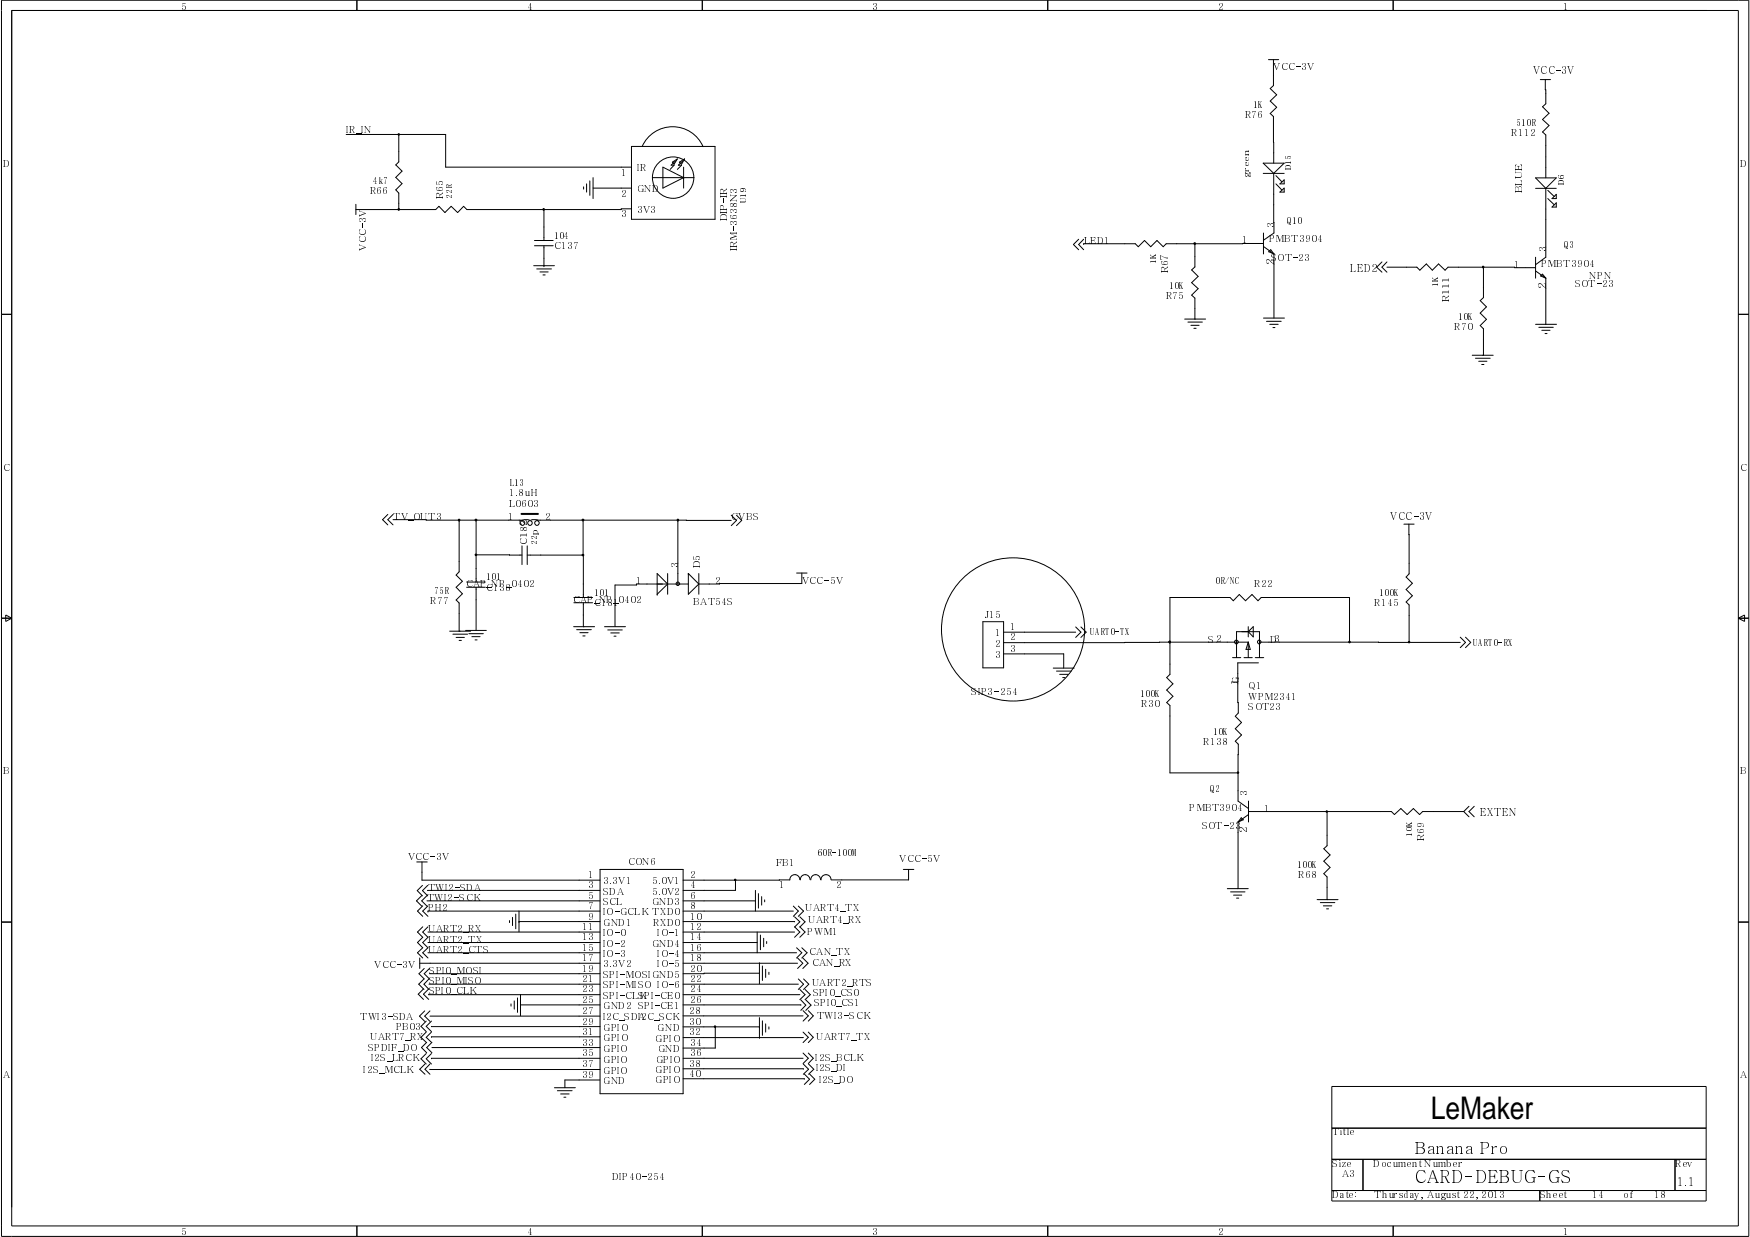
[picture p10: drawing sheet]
<svg xmlns="http://www.w3.org/2000/svg" width="297mm" height="210mm" viewBox="0 0 297 210" stroke-linecap="round" stroke-linejoin="round" font-family="sans-serif">
<g fill="none" stroke="#000" stroke-width=".17">
<path d="M.3 0h296.5v209.8h-296.5zM2 1.8h293.1v206.2h-293.1zM60.6 0v1.8M119.2 0v1.8M177.8 0v1.8M215.3 10.1h1.7M216.2 10.1v4.4l-.6 .5 1.1 1.1-1.1 1 1.1 1.1-1.1 1.1 .6 .5v7.9M236.5 0v1.8M261.4 13.5h1.8M262.3 13.5l.1 4.1-.6 .5 1.1 1.1-1.1 1.1 1.1 1-1.1 1.1 .6 .5v7.3M58.8 22.8h16.8v5.6h31.6M60.4 34.7v1.7"/>
<path d="M67.6 35.4l.2 .1-.1 .2zM67.6 22.7h.2v.2h-.2zM67.7 22.8v4.7l-.5 .5 1 1-1 1.1 1 1.1-1 1 .5 .6v2.8M92.2 35.4l.2 .1-.1 .2zM92.3 35.6v5.2M99.1 31.7v.4M99.6 31.2v1.4M100.1 30.7v2.4M100.7 31.9h6.5M100.7 30.1v3.6M107.2 24.8h14.2v12.4h-14.2zM107.2 35.4h-1.8v.2h-26.2l-.5-.6-1 1.1-1.1-1.1-1.1 1.1-1-1.1-.5 .6h-13.6"/>
<path d="M109 24.8a5.6 5.6 0 0 1 5.2-3.3 5.6 5.6 0 0 1 5.1 3.4M110.7 30.1h7.1M112.5 28.4l3.5 1.7-3.5 1.8zM114.1 27.5l.9-.5-.6 .9zM114.6 27.3l-.7 .7h.5l-.7 .7M115.3 27.5l.9-.5-.5 .9zM115.9 27.3l-.8 .7h.6l-.7 .7M116 30.1h.1M116 28.4v3.5M214.4 27.7h3.6l-1.8 1.7zM214.4 29.4h3.6M214.5 39.5v3.6"/>
<path d="M216.2 29.4v10.1l-1.7 1.3M216.6 29.8l1 1.1M216.6 31.2l1 1.1M217.3 31.2l.7-.7v.7zM217.3 32.6l.7-.7v.7zM260.6 30.2h3.6l-1.8 1.8zM260.6 32h3.6M262.4 32v11.6l-1.8 1.3M262.7 32.3l1.1 1.1M262.7 33.7l1.1 1.1M264.2 33v.7h-.8zM264.2 34.4v.7h-.8z"/>
<path d="M.3 53.3h1.7M90.6 45.1h3.5M90.7 40.8h3.2M90.7 41.7h3.2M91.1 45.6h2.5M91.6 46.1h1.4M92.2 46.7h.3M92.3 45.1h.1M92.3 41.7v3.4M183.1 40.6l-.9 .9 .9 .9M183.9 40.6l-.8 .9 .8 .9M201.1 54.1h3.5"/>
<path d="M201.6 54.7h2.5M202.1 55.2h1.4M202.6 55.7h.4M202.7 41.2l.2 .1-.1 .1zM202.8 41.4h.1M202.8 41.4v3.9l-.5 .5 1.1 1.1-1.1 1.1 1.1 1-1.1 1.1 .5 .5v3.5M214.5 41.8l1.7 1.3M214.5 41.3l-16.6 .1-.5 .5-1-1.1-1.1 1.1-1-1.1-1.1 1.1-.5-.5h-8.8v.1M214.5 54h3.5M215 54.5h2.5M215.3 42.7l.4-.3 .5 .7zM215.5 55h1.5"/>
<path d="M216.1 55.6h.3M216.2 43.1v10.9M234.6 44.4l-.9 .9 .9 .9M235.4 45.3h5.1l.5 .5 1.1-1 1 1 1.1-1 1.1 1 .5-.5 14.8 .1M235.4 44.4l-.8 .9 .8 .9M251.7 45.2l.2 .1-.1 .2zM251.8 45.3h.1M251.8 45.3v5.2l-.6 .5 1.1 1.1-1.1 1 1.1 1.1-1.1 1 .6 .6v4.5M260.6 46l1.8 1.2M260.6 43.6v3.6M260.6 55h3.6M261.2 55.5h2.4"/>
<path d="M261.5 46.8l.3-.3 .6 .7zM261.7 56h1.4M262.3 56.6h.3M262.4 47.2v7.8M295.1 53.3h1.7M249.9 60.3h3.5M250.4 60.8h2.5M251 61.3h1.4M251.5 61.8h.4M65.8 87.3l-.9 .9 .9 .9M66.7 88.2l23.2 .1M66.7 87.3l-.9 .9 .9 .9"/>
<path d="M77.8 88.1l.3 .1-.2 .2zM77.9 88.3h.1M77.9 88.3v8.7l-.5 .6 1.1 1-1.1 1.1 1.1 1.1-1.1 1 .5 .5v4.8M79.2 98.8h3.2M79.2 99.7h3.2M80.7 88.1h.2v.2h-.2zM80.7 94.1h.2l-.1 .2zM80.8 88.3v10.5M80.8 99.7v7.3M80.8 94.1l7.8 .1M88.6 92.6v3.2M89.5 94.2h9.5v7.2"/>
<path d="M89.5 92.6v3.2M90.1 88.3h1.2M91.1 88.3h33M98.8 88.1h.2v.2h-.2zM98.8 94.1l.3 .1-.2 .1zM99 88.3v5.9M111.5 97.3l1.8 1.8-1.8 1.7zM113.3 97.3v3.5M115 88.1l.2 .1-.1 .2zM115.1 88.3h.1M115.1 88.3v10.8M116.8 97.3h.1"/>
<path d="M116.8 99.1h-8.8v.2h-3.6v7M116.8 97.3v3.5l1.8-1.7M116.8 97.3l1.8 1.8M118.6 97.3v3.5M124.1 87.4l.9 .9-.9 .9M125 87.4l.9 .9-.9 .9M135.2 97.2h1.8M136.1 97.2v1.8l-17.5 .1M238.3 88.9h1.7M239.1 88.9l.1 8.5-.5 .5 1 1.1-1 1 1 1.1-1 1.1 .5 .5v6.3M239.1 90.7h.1M.3 104.9h1.7"/>
<path d="M1 104.4l1 .5-1 .6zM76.3 107.1h3.6M76.9 107.6h2.5M77.4 108.2h1.4M77.9 108.7h.4M79 107h3.5M79.6 107.5h2.4M80.1 108h1.4M80.6 108.6h.4M97.4 106.3h3.5M97.4 101.4h3.2M97.4 102.3h3.2"/>
<path d="M97.9 106.8h2.5M98.4 107.4h1.4M98.9 107.9h.4M99 102.3v4M102.6 106.3h3.6M103.2 106.9h2.4M103.7 107.4h1.4M104.2 107.9h.4M111.5 100.8h.1M166.8 105.5h3.5v7.8h-3.5zM170.3 107.3h12.3M170.3 111h10.2v2.4"/>
<path d="M178.8 113.4h3.5M179.3 113.9h2.5M179.9 114.4h1.4M180.4 115h.4M182.6 106.4l.9 .9-.9 .9M183.5 106.4l.9 .9-.9 .9M198.4 108.8l.3 .1-.2 .2zM198.6 109h.1M209.2 111.6h1.4M209.9 111.6v-4.4h3.9v4.4M211.2 111.6h1.4M211.9 109l-41.6 .1"/>
<path d="M211.9 106.3v1.8M211.9 109v2.6M211.9 109l.3 1.2h-.7zM212.7 106.3v1.8l-.8-.9zM213.1 111.6h1.4M213.6 112.5h-3.5l.1 8.5-.5 .5 1 1.1-1 1.1 1 1-1 1.1 .5 .5-.1 9.6 1.8 1.3M213.8 109h34.1M229 108.8l.2 .1-.1 .2zM229.1 109v-7.6h-15l-.6 .5-1-1-1.1 1-1-1-1.1 1-.5-.5h-10.2v13l-.6 .6 1.1 1-1.1 1.1 1.1 1.1-1.1 1 .6 .5v11.4h11.5M239.1 108.9h.2v.1h-.2zM247.9 108.1l.8 .9-.8 .9M248.7 108.1l.9 .9-.9 .9"/>
<path d="M295.1 104.9h1.7M295.1 104.9l1-.5v1.1zM210 131h.2v.2h-.2zM210.1 139.5v11.3M210.7 138.8l.3 .3-.9 .4zM211.9 138.2l-1.8 1.3M211.9 135.9v3.6M211.9 137.7h24.3l.5 .5 1.1-1 1 1 1.1-1 1.1 1 .5-.5h7M225.1 137.6h.2v.2h-.2zM225.3 137.7v5.8l-.6 .5 1.1 1.1-1.1 1 1.1 1.1-1.1 1.1 .6 .5v3.9M248.5 137.7l.8 .9M249.3 136.8l-.8 .9"/>
<path d="M250.2 136.8l-.9 .9 .9 .9M.3 156.5h1.7M70.7 146.3h1.8M71.6 152l-.9 .9 .9 .9M71.6 146.3v3.1h30.3M71.7 150.2l-.9 .9 .9 .9M71.8 153.7l-.9 .9 .9 .9M71.8 157.3l-.9 .9 .9 .8-.9 .9 .9 .9-.9 .9 .9 .9M72.5 152.9h29.4M72.5 152l-.9 .9 .9 .9M72.6 150.2l-.9 .9 .9 .9M72.6 154.6h.1"/>
<path d="M72.6 154.6h29.3M72.6 158.2h29.3M72.6 159.9h29.3M72.6 153.7l-.8 .9 .8 .9M72.6 157.3l-.8 .9 .8 .8-.8 .9 .8 .9-.8 .9 .8 .9M86.5 156.2v.3M87 155.7v1.4M87.5 155.1v2.5M88.1 156.4h.1M88.1 156.4h13.8M88.1 154.6v3.5M101.9 147.5h14v38.1h-14z"/>
<path d="M101.9 151.1h-29.3M115.9 152.9h12.3M115.9 154.6h18.8M115.9 156.4h19M115.9 158.2h19M115.9 159.9h12.6M124.7 149.2h.2v.2h-.2zM124.8 149.4v1.7h-8.9M128.2 151.1v3.5M128.5 158.2v3.5M128.7 151.6v2.5M129.1 158.7v2.5"/>
<path d="M129.3 152.1v1.5M129.6 159.2v1.5M129.8 152.7v.3M130.1 159.8v.3M134.7 153.8l.8 .8-.8 .9M134.9 155.6l.9 .8-.9 .9M134.9 157.3l.9 .9-.9 .8M135.5 153.8l.9 .8-.9 .9M135.8 149.3a.85 .85 0 0 0-.9-.9 .85 .85 0 0 0-.8 .9l-18.2 .1M135.8 155.6l.8 .8-.8 .9M135.8 157.3l.8 .9-.8 .8M137.5 149.3a.83 .83 0 0 0-.9-.9 .83 .83 0 0 0-.8 .9"/>
<path d="M139.3 149.3a.83 .83 0 0 0-.9-.9 .83 .83 0 0 0-.8 .9M141.1 149.3a.85 .85 0 0 0-.9-.9 .85 .85 0 0 0-.8 .9M153.3 147.5h1.8M154.2 147.5v1.8h-13.1M208.3 150.8h3.6M208.9 151.3h2.4M209.4 151.9h1.4M209.9 152.4h.4M223.6 152.7h3.5M224.1 153.2h2.5M224.6 153.7h1.5M225.2 154.2h.3"/>
<path d="M295.1 156.5h1.7M71.2 163.4h30.7M71.2 162.6v1.7M71.9 167.8l-.9 .9 .9 .9M72 166.1l-.9 .9 .9 .9M72 164.3l-.9 .9 .9 .9M72.1 171.5l-.9 .9 .9 .9M72.3 173.3l-.8 .9 .8 .8M72.3 175.1l-.8 .9 .8 .9M72.3 178.8l-.8 .9 .8 .9M72.4 176.9l-.9 .9 .9 .8M72.6 161.7h29.3"/>
<path d="M72.8 168.7l29.1 .1M72.8 167.8l-.9 .9 .9 .9M72.8 167h29.1M72.8 166.1l-.8 .9 .8 .9M72.9 164.3l-.9 .9 .9 .9M72.9 165.2h29M73 172.4h28.9M73 171.5l-.9 .9 .9 .9M73.2 174.2h28.7M73.2 173.3l-.9 .9 .9 .8M73.2 175.1l-.9 .9 .9 .9M73.2 178.8l-.9 .9 .9 .9"/>
<path d="M73.3 177.8h28.6M73.3 176.9l-.9 .9 .9 .8M86.7 170.3v.4M87.3 169.8v1.4M87.8 169.3v2.5M88.3 170.5h13.6M88.3 168.8v3.5M101.9 175.9l-28.7 .1M101.9 179.6l-28.7 .1M115.9 161.7h19.3M115.9 163.4h19.5M115.9 167h19.6"/>
<path d="M115.9 168.8h19.9M115.9 170.5l20 .1M115.9 179.6h20.4M115.9 172.4h20.4M115.9 174.2h13M121.3 174.1h.1v.2h-.1zM121.4 174.2h.1M121.4 174.2v3.6h-5.5M128.9 165.1l-13 .1M128.9 163.4v3.5M128.9 172.7v3.5M129.4 163.9v2.5"/>
<path d="M129.4 173.2v2.5M130 164.5v1.4M130 173.7v1.4M130.5 165v.4M130.5 174.2v.4M135.2 160.8l.9 .9-.9 .9M135.4 162.6l.9 .8-.9 .9M135.5 166.1l.9 .9-.9 .9M135.8 167.9l.8 .9-.8 .8M135.9 169.7l.9 .9-.9 .8M136.1 160.8l.9 .9-.9 .9M136.3 162.6l.9 .8-.9 .9"/>
<path d="M136.3 176l-20.4 .1M136.3 171.5l.9 .9-.9 .9M136.3 175.1l.9 .9-.9 .9M136.3 178.7l.9 .9-.9 .9M136.4 166.1l.9 .9-.9 .9M136.6 167.9l.9 .9-.9 .8M136.8 169.7l.9 .9-.9 .8M137.2 171.5l.8 .9-.8 .9M137.2 175.1l.8 .9-.8 .9M137.2 178.7l.8 .9-.8 .9M72.1 180.6l-.9 .8 .9 .9M73 181.4l28.9 .1"/>
<path d="M73 180.6l-.9 .8 .9 .9M94.1 184.6h3.6M94.6 185.1h2.5M95.2 185.6h1.4M95.7 186.2h.4M101.8 183.3h-5.9v1.3M115.9 181.4h20.5M115.9 183l20.6 .1M136.4 180.6l.8 .8-.8 .9M136.5 182.2l.9 .9-.9 .9M137.2 180.6l.9 .8-.9 .9M137.4 182.2l.9 .9-.9 .9"/>
<path d="M226.1 184.4h63.5v19.4h-63.5zM226.1 191.4h63.5M226.1 196.7h63.5M231.3 196.7v5.3M284.3 196.7v5.3M60.6 208v1.8M119.2 208v1.8M177.8 208v1.8M226.1 202h63.5M236.5 208v1.8M261.4 202v1.8"/>
<circle cx="114.3" cy="30.1" r="3.5"/>
<circle cx="88.7" cy="88.7" r=".39"/>
<circle cx="89.9" cy="88.7" r=".39"/>
<circle cx="91.1" cy="88.7" r=".39"/>
<circle cx="115.1" cy="99.1" r=".3"/>
<circle cx="172" cy="106.8" r="12.2"/>
<circle cx="209.9" cy="108.9" r=".32"/>
<circle cx="213.7" cy="108.9" r=".31"/>
</g>
<path d="M88.5 87.2h2.8" fill="none" stroke="#000" stroke-width=".34"/>
<g fill="#000">
<path d="M67.6 35.4l.2 .1-.1 .2z" fill-rule="evenodd"/>
<path d="M67.6 22.7h.2v.2h-.2z" fill-rule="evenodd"/>
<path d="M92.2 35.4l.2 .1-.1 .2z" fill-rule="evenodd"/>
<path d="M202.7 41.2l.2 .1-.1 .1z" fill-rule="evenodd"/>
<path d="M251.7 45.2l.2 .1-.1 .2z" fill-rule="evenodd"/>
<path d="M77.8 88.1l.3 .1-.2 .2z" fill-rule="evenodd"/>
<path d="M80.7 88.1h.2v.2h-.2z" fill-rule="evenodd"/>
<path d="M80.7 94.1h.2l-.1 .2z" fill-rule="evenodd"/>
<path d="M98.8 88.1h.2v.2h-.2z" fill-rule="evenodd"/>
<path d="M98.8 94.1l.3 .1-.2 .1z" fill-rule="evenodd"/>
<path d="M115 88.1l.2 .1-.1 .2z" fill-rule="evenodd"/>
<path d="M198.4 108.8l.3 .1-.2 .2z" fill-rule="evenodd"/>
<path d="M198.4 108.8l.3 .1-.2 .2z" fill-rule="evenodd"/>
<path d="M229 108.8l.2 .1-.1 .2z" fill-rule="evenodd"/>
<path d="M239.1 108.9h.2v.1h-.2z" fill-rule="evenodd"/>
<path d="M210 131h.2v.2h-.2z" fill-rule="evenodd"/>
<path d="M225.1 137.6h.2v.2h-.2z" fill-rule="evenodd"/>
<path d="M124.7 149.2h.2v.2h-.2z" fill-rule="evenodd"/>
<path d="M121.3 174.1h.1v.2h-.1z" fill-rule="evenodd"/>
</g>
<text font-size="5.3" x="242.9" y="189.8">LeMaker</text>
<g font-size="2.9">
<text x="240.2" y="195.8">Banana Pro</text>
<text x="240.2" y="200.8">CARD-DEBUG-GS</text>
</g>
<text font-size="2.2" x="284.5" y="201.3">1.1</text>
<g font-size="1.7">
<text x="30.8" y="1.7">5</text>
<text x="89.4" y="1.7">4</text>
<text x="148" y="1.7">3</text>
<text x="206.7" y="1.7">2</text>
<text x="265.3" y="1.7">1</text>
<text x="216.2" y="11.9">VCC-3V</text>
<text x="260.1" y="12.5">VCC-3V</text>
<text x="58.8" y="22.6">IR_IN</text>
<text x="211.2" y="20">R76</text>
<text x="212.7" y="18.2">1K</text>
<text x="256.5" y="23.1">R112</text>
<text x="257.3" y="21.3">510R</text>
<text x=".5" y="28.3">D</text>
<text x="105.3" y="29.8">1</text>
<text x="108.1" y="29.1">IR</text>
<text x="212.1" y="29.2">r</text>
<text x="212.1" y="28.4">e</text>
<text x="212.1" y="27.4">e</text>
<text x="212.1" y="26.5">n</text>
<text x="219.4" y="28.9">D</text>
<text x="219.4" y="28.1">1</text>
<text x="219.4" y="27.2">5</text>
<text x="258.3" y="29.1">E</text>
<text x="295.3" y="28.3">D</text>
<text x="62.7" y="33">R66</text>
<text x="63.4" y="31.2">4k7</text>
<text x="75.2" y="33.8">R2</text>
<text x="75.2" y="32.6">62</text>
<text x="75.2" y="31.6">5</text>
<text x="77" y="32.1">R</text>
<text x="105.3" y="33.4">2</text>
<text x="108.1" y="32.6">GND</text>
<text x="123.3" y="35.8">P</text>
<text x="123.3" y="34.7">-N</text>
<text x="123.3" y="33.6">I</text>
<text x="123.3" y="33.1">R39</text>
<text x="125.1" y="35.3">8</text>
<text x="126.8" y="34.5">U</text>
<text x="126.8" y="33.6">1</text>
<text x="212.1" y="30.1">g</text>
<text x="258.3" y="32.7">B</text>
<text x="258.3" y="31.5">L</text>
<text x="258.3" y="30.4">U</text>
<text x="265.6" y="31.4">D</text>
<text x="265.6" y="30.6">6</text>
<text x="62.2" y="41.3">C</text>
<text x="62.2" y="40.1">C</text>
<text x="62.2" y="38.9">-</text>
<text x="62.2" y="37.8">3</text>
<text x="62.2" y="36.8">V</text>
<text x="94.1" y="40.5">104</text>
<text x="105.3" y="36.9">3</text>
<text x="108.1" y="36.2">3V3</text>
<text x="123.3" y="37.5">D6</text>
<text x="123.3" y="36.3">I3</text>
<text x="125.1" y="40.9">M</text>
<text x="125.1" y="39.4">-</text>
<text x="125.1" y="38.3">3</text>
<text x="183.9" y="41.5">LED1</text>
<text x="210.8" y="41.3">1</text>
<text x="215.4" y="41.1">PMBT3904</text>
<text x="216.2" y="38.7">3</text>
<text x="218.5" y="37.9">Q10</text>
<text x="62.2" y="42.5">V</text>
<text x="94.1" y="42.2">C137</text>
<text x="125.1" y="42.6">I</text>
<text x="125.1" y="42">R</text>
<text x="196.4" y="44.8">16</text>
<text x="196.4" y="43.9">K7</text>
<text x="198.2" y="46.3">R</text>
<text x="215.8" y="44.3">SOT-23</text>
<text x="216.2" y="45">2</text>
<text x="229.1" y="46.1">LED2</text>
<text x="244.2" y="47.9">K1</text>
<text x="257" y="45.4">1</text>
<text x="261.5" y="45.3">PMBT3904</text>
<text x="262.4" y="42.8">3</text>
<text x="265.5" y="42.1">Q3</text>
<text x="269.8" y="47.3">NPN</text>
<text x="197.9" y="50.8">R75</text>
<text x="198.5" y="49">10K</text>
<text x="244.2" y="48.8">11</text>
<text x="246" y="51.3">R</text>
<text x="246" y="50.1">1</text>
<text x="262.4" y="49.1">2</text>
<text x="267.3" y="48.6">SOT-23</text>
<text x="246.8" y="56">R70</text>
<text x="247.5" y="54.2">10K</text>
<text x=".5" y="79.8">C</text>
<text x="86.4" y="82.5">L13</text>
<text x="295.4" y="79.8">C</text>
<text x="66.7" y="88.2">TV_OUT3</text>
<text x="86.2" y="88.3">1</text>
<text x="86.4" y="86">L0603</text>
<text x="86.4" y="84.2">1.8uH</text>
<text x="89.5" y="89.2">2</text>
<text x="92.5" y="88.3">2</text>
<text x="124.1" y="88.3">CVBS</text>
<text x="236" y="88.2">VCC-3V</text>
<text x="89.5" y="92.4">C2</text>
<text x="89.5" y="91.2">12</text>
<text x="89.5" y="90.2">8</text>
<text x="91.3" y="90.7">p</text>
<text x="118.8" y="95.2">5</text>
<text x="73.6" y="100.8">75R</text>
<text x="79" y="99.7">CAP_NP_0402</text>
<text x="82.5" y="100.2">C138</text>
<text x="82.5" y="98.4">101</text>
<text x="100.8" y="101">101</text>
<text x="107.9" y="99.1">1</text>
<text x="115.1" y="96.4">3</text>
<text x="118.8" y="96.4">D</text>
<text x="121.3" y="99.1">2</text>
<text x="136.1" y="99">VCC-5V</text>
<text x="206.2" y="99.1">0R/NC</text>
<text x="212.8" y="99.6">R22</text>
<text x="234" y="101.1">100K</text>
<text x="73" y="102.5">R77</text>
<text x="97.2" y="102.3">CAP_NP_0402</text>
<text x="100.8" y="102.8">C181</text>
<text x="117.7" y="102.7">BAT54S</text>
<text x="167.2" y="104.8">J15</text>
<text x="168.8" y="108">1</text>
<text x="171.4" y="106.9">1</text>
<text x="185" y="107.7">UART0-TX</text>
<text x="233.2" y="102.9">R145</text>
<text x="168.8" y="109.8">2</text>
<text x="168.8" y="111.7">3</text>
<text x="171.4" y="108.7">2</text>
<text x="171.4" y="110.6">3</text>
<text x="205" y="109.2">S 2</text>
<text x="215.6" y="109.2">D3</text>
<text x="250" y="109.6">UART0-RX</text>
<text x="164.9" y="117.9">SIP3-254</text>
<text x="193.4" y="118.2">100K</text>
<text x="193.6" y="119.9">R30</text>
<text x="210.1" y="116.2">1</text>
<text x="210.3" y="116">G</text>
<text x="211.9" y="116.9">Q1</text>
<text x="211.9" y="118.7">WPM2341</text>
<text x="205.9" y="124.7">10K</text>
<text x="211.9" y="120.5">SOT23</text>
<text x=".5" y="131.4">B</text>
<text x="204.3" y="126.5">R138</text>
<text x="295.4" y="131.4">B</text>
<text x="201.8" y="137.5">PMBT3904</text>
<text x="205.4" y="134.3">Q2</text>
<text x="211.6" y="135">3</text>
<text x="214.6" y="137.7">1</text>
<text x="204" y="140.7">SOT-23</text>
<text x="211.6" y="141.4">2</text>
<text x="239.9" y="142">1</text>
<text x="239.9" y="141.2">06</text>
<text x="239.9" y="140.3">K9</text>
<text x="241.7" y="142.7">R</text>
<text x="251.2" y="138.4">EXTEN</text>
<text x="69.2" y="145.9">VCC-3V</text>
<text x="99.8" y="149">1</text>
<text x="106.5" y="146.9">CON6</text>
<text x="117" y="149">2</text>
<text x="131.7" y="146.9">FB1</text>
<text x="138.6" y="145.3">60R-100M</text>
<text x="152.6" y="146.3">VCC-5V</text>
<text x="220.1" y="147.2">100K</text>
<text x="220.3" y="149">R68</text>
<text x="72.5" y="152.9">TWI2-SCK</text>
<text x="72.6" y="151.1">TWI2-SDA</text>
<text x="72.6" y="154.6">PH2</text>
<text x="99.8" y="150.7">3</text>
<text x="99.8" y="152.5">5</text>
<text x="99.8" y="154.3">7</text>
<text x="102.4" y="150.1">3.3V1</text>
<text x="102.4" y="151.8">SDA</text>
<text x="102.4" y="153.6">SCL</text>
<text x="102.4" y="155.3">IO-GCLK TXD0</text>
<text x="110.6" y="150.1">5.0V1</text>
<text x="110.6" y="151.8">5.0V2</text>
<text x="110.6" y="153.6">GND3</text>
<text x="117" y="150.7">4</text>
<text x="117" y="152.5">6</text>
<text x="117" y="154.3">8</text>
<text x="132.2" y="150.7">1</text>
<text x="136.6" y="154.6">UART4_TX</text>
<text x="142" y="150.7">2</text>
<text x="72.6" y="158.2">UART2_RX</text>
<text x="72.6" y="159.9">UART2_TX</text>
<text x="72.6" y="161.7">UART2_CTS</text>
<text x="98.8" y="157.8">11</text>
<text x="98.8" y="159.6">13</text>
<text x="98.8" y="161.3">15</text>
<text x="99.8" y="156">9</text>
<text x="102.4" y="157.1">GND1</text>
<text x="102.4" y="158.9">IO-0</text>
<text x="102.4" y="160.7">IO-2</text>
<text x="110.6" y="160.7">GND4</text>
<text x="110.9" y="157.1">RXD0</text>
<text x="111.6" y="158.9">IO-1</text>
<text x="117" y="156">10</text>
<text x="117" y="157.8">12</text>
<text x="117" y="159.6">14</text>
<text x="117" y="161.3">16</text>
<text x="137" y="158.7">PWM1</text>
<text x="137.1" y="156.6">UART4_RX</text>
<text x="137.4" y="162">CAN_TX</text>
<text x="63.5" y="164.3">VCC-3V</text>
<text x="72.8" y="167">SPI0_MISO</text>
<text x="72.9" y="165.2">SPI0_MOSI</text>
<text x="98.8" y="163.1">17</text>
<text x="98.8" y="164.9">19</text>
<text x="98.8" y="166.6">21</text>
<text x="102.4" y="162.4">IO-3</text>
<text x="102.4" y="164.2">3.3V2</text>
<text x="102.4" y="165.9">SPI-MOSIGND5</text>
<text x="102.4" y="167.7">SPI-MISO IO-6</text>
<text x="111.6" y="162.4">IO-4</text>
<text x="111.6" y="164.2">IO-5</text>
<text x="117" y="163.1">18</text>
<text x="117" y="164.9">20</text>
<text x="117" y="166.6">22</text>
<text x="137.7" y="163.9">CAN_RX</text>
<text x="137.7" y="167.3">UART2_RTS</text>
<text x="61.2" y="173.1">TWI3-SDA</text>
<text x="72.8" y="168.7">SPI0_CLK</text>
<text x="98.8" y="168.4">23</text>
<text x="98.8" y="170.2">25</text>
<text x="98.8" y="172.1">27</text>
<text x="98.8" y="173.9">29</text>
<text x="102.4" y="169.5">SPI-CLK</text>
<text x="102.4" y="171.2">GND2 SPI-CE1</text>
<text x="102.4" y="173.1">I2C_SDA</text>
<text x="108.3" y="173.1">I2C_SCK</text>
<text x="108.3" y="169.5">SPI-CE0</text>
<text x="117" y="172">28</text>
<text x="117" y="173.9">30</text>
<text x="117" y="168.4">24</text>
<text x="117" y="170.2">26</text>
<text x="137.9" y="169">SPI0_CS0</text>
<text x="138.1" y="170.7">SPI0_CS1</text>
<text x="138.6" y="172.8">TWI3-SCK</text>
<text x="62.5" y="178.3">SPDIF_DO</text>
<text x="62.8" y="176.5">UART7_RX</text>
<text x="67.1" y="174.7">PB03</text>
<text x="98.8" y="177.4">33</text>
<text x="98.8" y="179.2">35</text>
<text x="98.8" y="175.6">31</text>
<text x="102.4" y="178.5">GPIO</text>
<text x="102.4" y="174.9">GPIO</text>
<text x="102.4" y="176.7">GPIO</text>
<text x="111.2" y="176.8">GPIO</text>
<text x="111.6" y="175">GND</text>
<text x="111.6" y="178.6">GND</text>
<text x="117" y="175.7">32</text>
<text x="117" y="177.5">34</text>
<text x="117" y="179.2">36</text>
<text x="138.5" y="176.5">UART7_TX</text>
<text x=".5" y="183">A</text>
<text x="61.7" y="182.1">I2S_MCLK</text>
<text x="63" y="180.1">I2S_LRCK</text>
<text x="98.7" y="182.9">39</text>
<text x="98.8" y="181.1">37</text>
<text x="102.4" y="180.3">GPIO</text>
<text x="102.4" y="182.2">GPIO</text>
<text x="102.4" y="184">GND</text>
<text x="111.2" y="182.1">GPIO</text>
<text x="111.2" y="183.8">GPIO</text>
<text x="111.3" y="180.3">GPIO</text>
<text x="117" y="181">38</text>
<text x="117" y="182.7">40</text>
<text x="138.4" y="180">I2S_BCLK</text>
<text x="138.4" y="181.8">I2S_DI</text>
<text x="138.9" y="183.8">I2S_DO</text>
<text x="295.3" y="183">A</text>
<text x="226.1" y="198">Size</text>
<text x="226.1" y="192.7">Title</text>
<text x="233.1" y="198">Document Number</text>
<text x="284.3" y="198">Rev</text>
<text x="103.8" y="200.2">DIP40-254</text>
<text x="226.1" y="203.2">Date:</text>
<text x="227.8" y="199.7">A3</text>
<text x="233.3" y="203.2">Thursday, August 22, 2013</text>
<text x="261.4" y="203.2">Sheet</text>
<text x="270.2" y="203.2">14</text>
<text x="275.5" y="203.2">of</text>
<text x="280.8" y="203.2">18</text>
<text x="30.8" y="209.6">5</text>
<text x="89.4" y="209.6">4</text>
<text x="148" y="209.6">3</text>
<text x="206.7" y="209.6">2</text>
<text x="265.3" y="209.6">1</text>
</g>
</svg>
